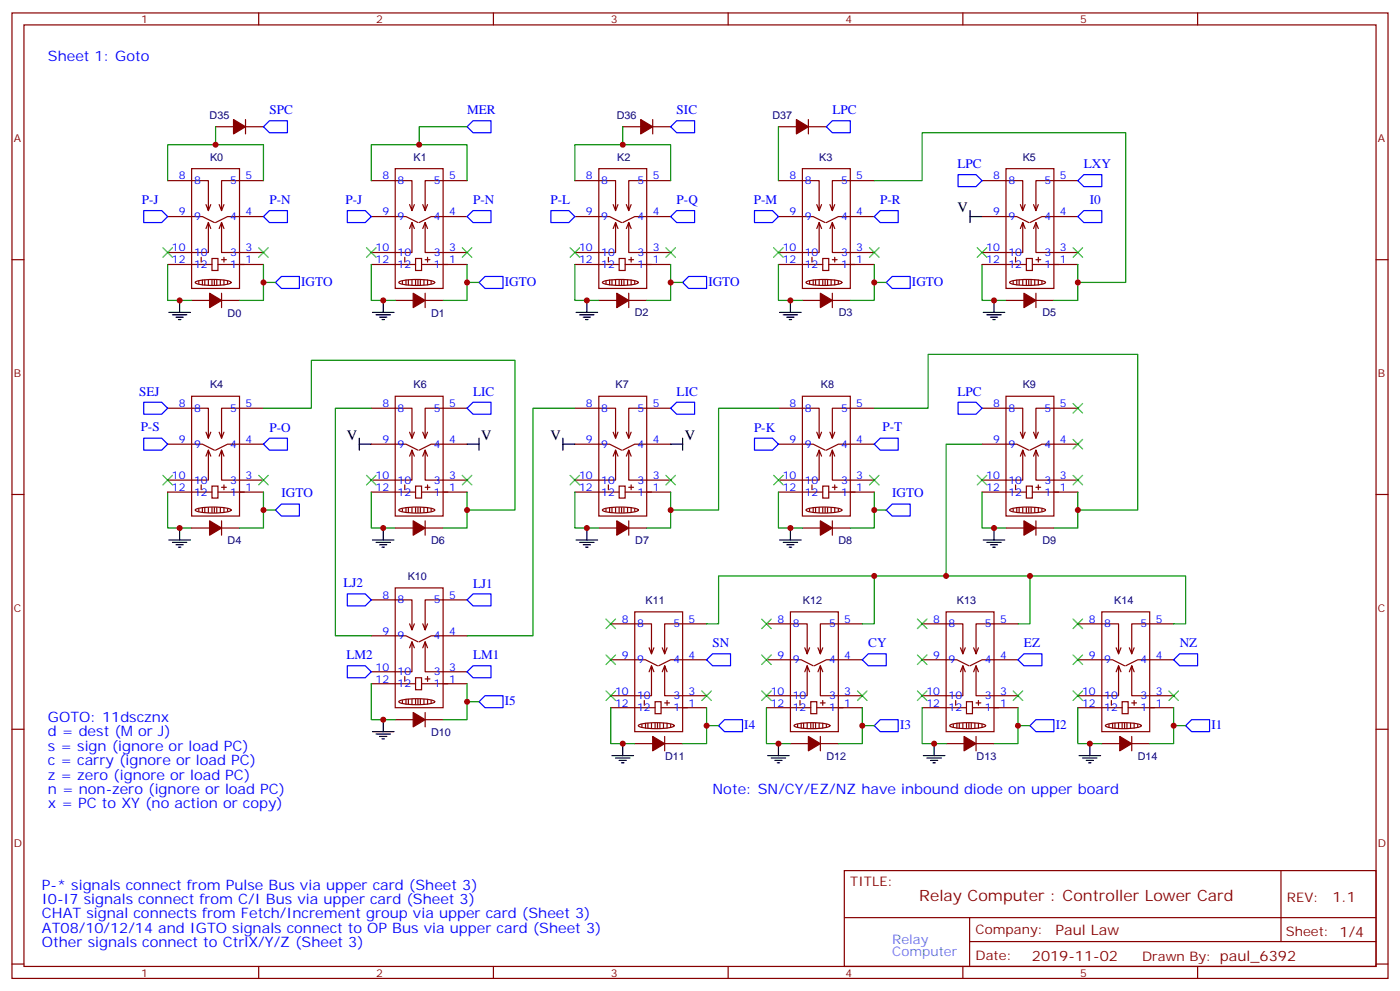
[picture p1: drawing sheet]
<svg xmlns="http://www.w3.org/2000/svg" width="412mm" height="292mm" viewBox="0 0 412 292" stroke-linecap="round" stroke-linejoin="round" font-family="sans-serif">
<g fill="none" stroke="#870000" stroke-width=".35">
<path d="M3.5 3.8h405.4v284.3h-405.4zM7.1 7.3h398.2v277.3h-398.2zM76.2 3.8v3.5M145.3 3.8v3.5M214.5 3.8v3.5M283.6 3.8v3.5M352.8 3.8v3.5M63.5 37.3h5.3M72.3 35.2v4.2M72.3 37.3h5.3M183.4 37.3h5.3M192.3 37.3h5.3"/>
<path d="M192.3 35.2v4.2M229.3 37.3h5.3M238.1 37.3h5.3M238.1 35.2v4.2M49.4 53.2h12v8.8l-.7-1.7M56.4 49.7h14.2v35.2h-14.2zM77.6 53.2h-12.3v8.8l-.7-1.7M109.4 53.2h12v8.8l-.8-1.7M116.4 49.7h14.1v35.2h-14.1zM137.6 53.2h-12.4v8.8l-.7-1.7M169.3 53.2h12v8.8l-.7-1.7M176.4 49.7h14.1v35.2h-14.1z"/>
<path d="M197.6 53.2h-12.4v8.8l-.7-1.7M229.3 53.2h12v8.8l-.7-1.7M236.4 49.7h14.1v35.2h-14.1zM257.5 53.2h-12.3v8.8l-.7-1.7M289.3 53.2h12v8.8l-.7-1.7M296.3 49.7h14.1v35.2h-14.1zM317.5 53.2h-12.3v8.8l-.8-1.7M3.5 76.5h3.6M49.4 63.8h10.2l3.5 1.7M49.4 77.9h13M59.3 75.8v1.4M61.4 65.5l-.7 1.8"/>
<path d="M62.1 67.3l-.7-1.8v8.9h-12M62.1 60.3l-.7 1.7M62.4 76.1h1.8v3.6h-1.8zM64.2 77.9h13.4M65.3 76.5h1.4M65.3 65.5l-.7 1.8M66 67.3l-.7-1.8v8.9h12.3M66 60.3l-.7 1.7M66 75.8v1.4M77.6 63.8h-10.6l-3.5 1.7M109.4 63.8h10.2l3.5 1.7M109.4 77.9h13"/>
<path d="M119.2 75.8v1.4M121.4 65.5l-.8 1.8M122.1 67.3l-.7-1.8v8.9h-12M122.1 60.3l-.7 1.7M122.4 76.1h1.8v3.6h-1.8zM124.2 77.9h13.4M125.2 76.5h1.4M125.2 65.5l-.7 1.8M125.9 67.3l-.7-1.8v8.9h12.4M125.9 60.3l-.7 1.7M125.9 75.8v1.4M137.6 63.8h-10.6l-3.5 1.7"/>
<path d="M169.3 63.8h10.3l3.5 1.7M169.3 77.9h13.1M179.2 75.8v1.4M181.3 65.5l-.7 1.8M182 67.3l-.7-1.8v8.9h-12M182 60.3l-.7 1.7M182.4 76.1h1.7v3.6h-1.7zM184.1 77.9h13.5M185.2 76.5h1.4M185.2 65.5l-.7 1.8M185.9 67.3l-.7-1.8v8.9h12.4M185.9 60.3l-.7 1.7"/>
<path d="M185.9 75.8v1.4M197.6 63.8h-10.6l-3.6 1.7M229.3 63.8h10.2l3.6 1.7M229.3 77.9h13.1M239.2 75.8v1.4M241.3 65.5l-.7 1.8M242 67.3l-.7-1.8v8.9h-12M242 60.3l-.7 1.7M242.4 76.1h1.7v3.6h-1.7zM244.1 77.9h13.4M245.2 76.5h1.4M245.2 65.5l-.7 1.8"/>
<path d="M245.9 67.3l-.7-1.8v8.9h12.3M245.9 60.3l-.7 1.7M245.9 75.8v1.4M257.5 63.8h-10.6l-3.5 1.7M289.3 63.8h10.2l3.5 1.7M289.3 77.9h13M299.2 75.8v1.4M301.3 65.5l-.7 1.8M302 67.3l-.7-1.8v8.9h-12M302 60.3l-.7 1.7M302.3 76.1h1.8v3.6h-1.8zM304.1 77.9h13.4"/>
<path d="M305.2 76.5h1.4M305.2 65.5l-.8 1.8M305.9 67.3l-.7-1.8v8.9h12.3M305.9 60.3l-.7 1.7M305.9 75.8v1.4M317.5 63.8h-10.6l-3.5 1.7M405.3 76.5h3.6M56.4 88.5h5.3M57.6 83a19.4 19.4 0 0 1 10.4 0l.1 .2a8.7 8.7 0 0 1-5.3 .9 8.7 8.7 0 0 1-5.3-.9zM58.6 82.8v.7M59.6 82.5v1.4M60.3 82.5v1.4"/>
<path d="M61.4 82.5v1.4M62.4 82.5v1.4M63.1 82.5v1.4M63.9 82.5v1.4M64.9 82.5v1.4M65.3 86.4v4.2M65.3 88.5h5.3M66 82.5v1.4M67 82.8v.7M116.4 88.5h5.3M117.6 83a19.4 19.4 0 0 1 10.4 0l.1 .2a8.7 8.7 0 0 1-5.3 .9 8.7 8.7 0 0 1-5.3-.9zM118.5 82.8v.7"/>
<path d="M119.6 82.5v1.4M120.3 82.5v1.4M121.4 82.5v1.4M122.4 82.5v1.4M123.1 82.5v1.4M123.8 82.5v1.4M124.9 82.5v1.4M125.2 88.5h5.3M125.2 86.4v4.2M125.9 82.5v1.4M127 82.8v.7M176.4 88.5h5.3"/>
<path d="M177.6 83a19.4 19.4 0 0 1 10.3 0l.1 .2a8.7 8.7 0 0 1-5.3 .9 8.7 8.7 0 0 1-5.3-.9zM178.5 82.8v.7M179.6 82.5v1.4M180.3 82.5v1.4M181.3 82.5v1.4M182.4 82.5v1.4M183.1 82.5v1.4M183.8 82.5v1.4M184.9 82.5v1.4M185.2 88.5h5.3M185.2 86.4v4.2M185.9 82.5v1.4"/>
<path d="M187 82.8v.7M236.4 88.5h5.3M237.5 83a19.4 19.4 0 0 1 10.4 0l.1 .2a8.7 8.7 0 0 1-5.3 .9 8.7 8.7 0 0 1-5.3-.9zM238.5 82.8v.7M239.5 82.5v1.4M240.2 82.5v1.4M241.3 82.5v1.4M242.4 82.5v1.4M243.1 82.5v1.4M243.8 82.5v1.4M244.8 82.5v1.4M245.2 88.5h5.3"/>
<path d="M245.2 86.4v4.2M245.9 82.5v1.4M246.9 82.8v.7M296.3 88.5h5.3M297.5 83a19.4 19.4 0 0 1 10.4 0l.1 .2a8.7 8.7 0 0 1-5.3 .9 8.7 8.7 0 0 1-5.3-.9zM298.4 82.8v.7M299.5 82.5v1.4M300.2 82.5v1.4M301.3 82.5v1.4M302.3 82.5v1.4M303 82.5v1.4M303.7 82.5v1.4"/>
<path d="M304.8 82.5v1.4M305.2 88.5h5.2M305.2 86.4v4.2M305.9 82.5v1.4M306.9 82.8v.7M56.4 116.7h14.2v35.3h-14.2zM116.4 116.7h14.1v35.3h-14.1zM176.4 116.7h14.1v35.3h-14.1zM236.4 116.7h14.1v35.3h-14.1zM296.3 116.7h14.1v35.3h-14.1zM49.4 130.8h10.2l3.5 1.8M49.4 120.2h12v8.8l-.7-1.7"/>
<path d="M61.4 132.6l-.7 1.7M62.1 134.3l-.7-1.7v8.8h-12M62.1 127.3l-.7 1.7M65.3 132.6l-.7 1.7M66 134.3l-.7-1.7v8.8h12.3M66 127.3l-.7 1.7M77.6 130.8h-10.6l-3.5 1.8M77.6 120.2h-12.3v8.8l-.7-1.7M109.4 130.8h10.2l3.5 1.8M109.4 120.2h12v8.8l-.8-1.7M121.4 132.6l-.8 1.7M122.1 134.3l-.7-1.7v8.8h-12"/>
<path d="M122.1 127.3l-.7 1.7M125.2 132.6l-.7 1.7M125.9 134.3l-.7-1.7v8.8h12.4M125.9 127.3l-.7 1.7M137.6 130.8h-10.6l-3.5 1.8M137.6 120.2h-12.4v8.8l-.7-1.7M169.3 130.8h10.3l3.5 1.8M169.3 120.2h12v8.8l-.7-1.7M181.3 132.6l-.7 1.7M182 134.3l-.7-1.7v8.8h-12M182 127.3l-.7 1.7M185.2 132.6l-.7 1.7"/>
<path d="M185.9 134.3l-.7-1.7v8.8h12.4M185.9 127.3l-.7 1.7M197.6 130.8h-10.6l-3.6 1.8M197.6 120.2h-12.4v8.8l-.7-1.7M229.3 130.8h10.2l3.6 1.8M229.3 120.2h12v8.8l-.7-1.7M241.3 132.6l-.7 1.7M242 134.3l-.7-1.7v8.8h-12M242 127.3l-.7 1.7M245.2 132.6l-.7 1.7M245.9 134.3l-.7-1.7v8.8h12.3M245.9 127.3l-.7 1.7"/>
<path d="M257.5 130.8h-10.6l-3.5 1.8M257.5 120.2h-12.3v8.8l-.7-1.7M289.3 130.8h10.2l3.5 1.8M289.3 120.2h12v8.8l-.7-1.7M301.3 132.6l-.7 1.7M302 134.3l-.7-1.7v8.8h-12M302 127.3l-.7 1.7M305.2 132.6l-.8 1.7M305.9 134.3l-.7-1.7v8.8h12.3M305.9 127.3l-.7 1.7M317.5 130.8h-10.6l-3.5 1.8M317.5 120.2h-12.3v8.8l-.8-1.7"/>
<path d="M3.5 145.6h3.6M49.4 144.9h13M56.4 155.5h5.3M57.6 150a19.4 19.4 0 0 1 10.4 0l.1 .2a8.7 8.7 0 0 1-5.3 .9 8.7 8.7 0 0 1-5.3-.9zM58.6 149.9v.7M59.3 142.8v1.4M59.6 149.5v1.4M60.3 149.5v1.4M61.4 149.5v1.4M62.4 143.2h1.8v3.5h-1.8zM62.4 149.5v1.4M63.1 149.5v1.4"/>
<path d="M63.9 149.5v1.4M64.2 144.9h13.4M64.9 149.5v1.4M65.3 153.4v4.2M65.3 155.5h5.3M65.3 143.5h1.4M66 142.8v1.4M66 149.5v1.4M67 149.9v.7M109.4 144.9h13M116.4 155.5h5.3M117.6 150a19.4 19.4 0 0 1 10.4 0l.1 .2a8.7 8.7 0 0 1-5.3 .9 8.7 8.7 0 0 1-5.3-.9z"/>
<path d="M118.5 149.9v.7M119.2 142.8v1.4M119.6 149.5v1.4M120.3 149.5v1.4M121.4 149.5v1.4M122.4 143.2h1.8v3.5h-1.8zM122.4 149.5v1.4M123.1 149.5v1.4M123.8 149.5v1.4M124.2 144.9h13.4M124.9 149.5v1.4M125.2 153.4v4.2"/>
<path d="M125.2 155.5h5.3M125.2 143.5h1.4M125.9 142.8v1.4M125.9 149.5v1.4M127 149.9v.7M169.3 144.9h13.1M176.4 155.5h5.3M177.6 150a19.4 19.4 0 0 1 10.3 0l.1 .2a8.7 8.7 0 0 1-5.3 .9 8.7 8.7 0 0 1-5.3-.9zM178.5 149.9v.7M179.2 142.8v1.4M179.6 149.5v1.4M180.3 149.5v1.4"/>
<path d="M181.3 149.5v1.4M182.4 143.2h1.7v3.5h-1.7zM182.4 149.5v1.4M183.1 149.5v1.4M183.8 149.5v1.4M184.1 144.9h13.5M184.9 149.5v1.4M185.2 153.4v4.2M185.2 155.5h5.3M185.2 143.5h1.4M185.9 142.8v1.4M185.9 149.5v1.4"/>
<path d="M187 149.9v.7M229.3 144.9h13.1M236.4 155.5h5.3M237.5 150a19.4 19.4 0 0 1 10.4 0l.1 .2a8.7 8.7 0 0 1-5.3 .9 8.7 8.7 0 0 1-5.3-.9zM238.5 149.9v.7M239.2 142.8v1.4M239.5 149.5v1.4M240.2 149.5v1.4M241.3 149.5v1.4M242.4 143.2h1.7v3.5h-1.7zM242.4 149.5v1.4M243.1 149.5v1.4"/>
<path d="M243.8 149.5v1.4M244.1 144.9h13.4M244.8 149.5v1.4M245.2 153.4v4.2M245.2 155.5h5.3M245.2 143.5h1.4M245.9 142.8v1.4M245.9 149.5v1.4M246.9 149.9v.7M289.3 144.9h13M296.3 155.5h5.3M297.5 150a19.4 19.4 0 0 1 10.4 0l.1 .2a8.7 8.7 0 0 1-5.3 .9 8.7 8.7 0 0 1-5.3-.9z"/>
<path d="M298.4 149.9v.7M299.2 142.8v1.4M299.5 149.5v1.4M300.2 149.5v1.4M301.3 149.5v1.4M302.3 143.2h1.8v3.5h-1.8zM302.3 149.5v1.4M303 149.5v1.4M303.7 149.5v1.4M304.1 144.9h13.4M304.8 149.5v1.4M305.2 153.4v4.2"/>
<path d="M305.2 155.5h5.2M305.2 143.5h1.4M305.9 142.8v1.4M305.9 149.5v1.4M306.9 149.9v.7M405.3 145.6h3.6M109.4 176.7h12v8.8l-.8-1.8M116.4 173.1h14.1v35.3h-14.1zM137.6 176.7h-12.4v8.8l-.7-1.8M109.4 187.3h10.2l3.5 1.7M119.2 199.2v1.5M121.4 189l-.8 1.8"/>
<path d="M122.1 190.8l-.7-1.8v8.8h-12M122.1 183.7l-.7 1.8M122.4 199.6h1.8v3.5h-1.8zM125.2 200h1.4M125.2 189l-.7 1.8M125.9 190.8l-.7-1.8v8.8h12.4M125.9 199.2v1.5M125.9 183.7l-.7 1.8M137.6 187.3h-10.6l-3.5 1.7M179.9 194.3h10.2l3.6 1.8M179.9 183.7h12v8.8l-.7-1.7M187 180.2h14.1v35.3h-14.1z"/>
<path d="M191.9 196.1l-.7 1.7M192.6 197.8l-.7-1.7v8.8h-12M192.6 190.8l-.7 1.7M195.8 196.1l-.7 1.7M196.5 197.8l-.7-1.7v8.8h12.3M196.5 190.8l-.7 1.7M208.1 194.3h-10.5l-3.6 1.8M208.1 183.7h-12.3v8.8l-.7-1.7M225.8 194.3h10.2l3.5 1.8M225.8 183.7h12v8.8l-.7-1.7M232.8 180.2h14.1v35.3h-14.1zM237.8 196.1l-.7 1.7"/>
<path d="M238.5 197.8l-.7-1.7v8.8h-12M238.5 190.8l-.7 1.7M241.7 196.1l-.8 1.7M242.4 197.8l-.7-1.7v8.8h12.3M242.4 190.8l-.7 1.7M254 194.3h-10.6l-3.5 1.8M254 183.7h-12.3v8.8l-.8-1.7M271.6 194.3h10.3l3.5 1.8M271.6 183.7h12v8.8l-.7-1.7M278.7 180.2h14.1v35.3h-14.1zM283.6 196.1l-.7 1.7M284.3 197.8l-.7-1.7v8.8h-12"/>
<path d="M284.3 190.8l-.7 1.7M287.5 196.1l-.7 1.7M288.2 197.8l-.7-1.7v8.8h12.4M288.2 190.8l-.7 1.7M299.9 194.3h-10.6l-3.5 1.8M299.9 183.7h-12.4v8.8l-.7-1.7M317.5 194.3h10.2l3.6 1.8M317.5 183.7h12v8.8l-.7-1.7M324.6 180.2h14.1v35.3h-14.1zM329.5 196.1l-.7 1.7M330.2 197.8l-.7-1.7v8.8h-12M330.2 190.8l-.7 1.7"/>
<path d="M333.4 196.1l-.7 1.7M334.1 197.8l-.7-1.7v8.8h12.3M334.1 190.8l-.7 1.7M345.7 194.3h-10.6l-3.5 1.8M345.7 183.7h-12.3v8.8l-.7-1.7M3.5 214.8h3.6M109.4 201.4h13M116.4 211.9h5.3M117.6 206.5a19.4 19.4 0 0 1 10.4 0l.1 .2a8.7 8.7 0 0 1-5.3 .8 8.7 8.7 0 0 1-5.3-.8zM118.5 206.3v.7M119.6 206v1.4M120.3 206v1.4"/>
<path d="M121.4 206v1.4M122.4 206v1.4M123.1 206v1.4M123.8 206v1.4M124.2 201.4h13.4M124.9 206v1.4M125.2 209.8v4.3M125.2 211.9h5.3M125.9 206v1.4M127 206.3v.7M179.9 208.4h13.1M187 219h5.3"/>
<path d="M188.1 213.5a19.4 19.4 0 0 1 10.4 0l.1 .2a8.7 8.7 0 0 1-5.3 .9 8.7 8.7 0 0 1-5.3-.9zM189.1 213.4v.7M189.8 206.3v1.4M190.1 213v1.4M190.9 213v1.4M191.9 213v1.4M193 206.7h1.7v3.5h-1.7zM193 213v1.4M193.7 213v1.4M194.4 213v1.4M194.7 208.4h13.4M195.4 213v1.4"/>
<path d="M195.8 207h1.4M195.8 216.9v4.2M195.8 219h5.3M196.5 206.3v1.4M196.5 213v1.4M197.6 213.4v.7M225.8 208.4h13M232.8 219h5.3M234 213.5a19.4 19.4 0 0 1 10.4 0l.1 .2a8.7 8.7 0 0 1-5.3 .9 8.7 8.7 0 0 1-5.3-.9zM234.9 213.4v.7M235.7 206.3v1.4M236 213v1.4"/>
<path d="M236.7 213v1.4M237.8 213v1.4M238.8 206.7h1.8v3.5h-1.8zM238.8 213v1.4M239.5 213v1.4M240.2 213v1.4M240.6 208.4h13.4M241.3 213v1.4M241.7 207h1.4M241.7 219h5.2M241.7 216.9v4.2M242.4 206.3v1.4"/>
<path d="M242.4 213v1.4M243.4 213.4v.7M271.6 208.4h13.1M278.7 219h5.3M279.9 213.5a19.4 19.4 0 0 1 10.3 0l.1 .2a8.7 8.7 0 0 1-5.3 .9 8.7 8.7 0 0 1-5.2-.9zM280.8 213.4v.7M281.5 206.3v1.4M281.9 213v1.4M282.6 213v1.4M283.6 213v1.4M284.7 206.7h1.8v3.5h-1.8zM284.7 213v1.4"/>
<path d="M285.4 213v1.4M286.1 213v1.4M286.5 208.4h13.4M287.2 213v1.4M287.5 207h1.4M287.5 219h5.3M287.5 216.9v4.2M288.2 206.3v1.4M288.2 213v1.4M289.3 213.4v.7M317.5 208.4h13.1M324.6 219h5.2"/>
<path d="M325.7 213.5a19.4 19.4 0 0 1 10.4 0l.1 .2a8.7 8.7 0 0 1-5.3 .9 8.7 8.7 0 0 1-5.3-.9zM326.7 213.4v.7M327.4 206.3v1.4M327.7 213v1.4M328.4 213v1.4M329.5 213v1.4M330.6 206.7h1.7v3.5h-1.7zM330.6 213v1.4M331.3 213v1.4M332 213v1.4M332.3 208.4h13.4M333 213v1.4"/>
<path d="M333.4 207h1.4M333.4 219h5.3M333.4 216.9v4.2M334.1 206.3v1.4M334.1 213v1.4M335.1 213.4v.7M405.3 214.8h3.6M248.7 256.4h156.6v28.2h-156.6zM377.3 256.4v20.9M248.7 270.2h156.5M285.6 277.3h119.6M285.6 270.2v14.2"/>
<path d="M3.5 283.9h3.6M76.2 284.6v3.5M145.3 284.6v3.5M214.5 284.6v3.5M283.6 284.6v3.5M352.8 284.6v3.5M405.3 283.9h3.6"/>
</g>
<g fill="#870000" stroke="#870000" stroke-width=".35">
<path d="M61.7 86.4l3.6 2.1-3.6 2.1z"/>
<path d="M121.7 86.4l3.5 2.1-3.5 2.1z"/>
<path d="M181.7 86.4l3.5 2.1-3.5 2.1z"/>
<path d="M241.7 86.4l3.5 2.1-3.5 2.1z"/>
<path d="M301.6 86.4l3.6 2.1-3.6 2.1z"/>
<path d="M61.7 153.4l3.6 2.1-3.6 2.1z"/>
<path d="M121.7 153.4l3.5 2.1-3.5 2.1z"/>
<path d="M181.7 153.4l3.5 2.1-3.5 2.1z"/>
<path d="M241.7 153.4l3.5 2.1-3.5 2.1z"/>
<path d="M301.6 153.4l3.6 2.1-3.6 2.1z"/>
<path d="M121.7 209.8l3.5 2.1-3.5 2.2z"/>
<path d="M192.3 216.9l3.5 2.1-3.5 2.1z"/>
<path d="M238.1 216.9l3.6 2.1-3.6 2.1z"/>
<path d="M284 216.9l3.5 2.1-3.5 2.1z"/>
<path d="M329.8 216.9l3.6 2.1-3.6 2.1z"/>
<path d="M68.8 35.2l3.5 2.1-3.5 2.1z"/>
<path d="M188.7 35.2l3.6 2.1-3.6 2.1z"/>
<path d="M234.6 35.2l3.5 2.1-3.5 2.1z"/>
</g>
<g fill="none" stroke="#000" stroke-width=".35">
<path d="M285.8 63.8h3.5M285.8 62v3.5M49.7 92h6.4M50.8 92.7h4.2M51.9 93.4h2.1M52.6 94.1h.7M52.9 88.5v3.5M109.7 92h6.4M110.8 92.7h4.2M111.8 93.4h2.1M112.5 94.1h.7M112.9 88.5v3.5"/>
<path d="M169.7 92h6.3M170.7 92.7h4.3M171.8 93.4h2.1M172.5 94.1h.7M172.9 88.5v3.5M229.7 92h6.3M230.7 92.7h4.2M231.8 93.4h2.1M232.5 94.1h.7M232.8 88.5v3.5M289.6 92h6.4M290.7 92.7h4.2"/>
<path d="M291.7 93.4h2.2M292.5 94.1h.7M292.8 88.5v3.5M105.8 130.8h3.6M105.8 129v3.6M137.6 130.8h3.5M141.1 129v3.6M165.8 130.8h3.5M165.8 129v3.6M197.6 130.8h3.5M201.1 129v3.6M49.7 159h6.4"/>
<path d="M50.8 159.7h4.2M52.9 155.5v3.5M109.7 159h6.4M110.8 159.7h4.2M112.9 155.5v3.5M169.7 159h6.3M170.7 159.7h4.3M172.9 155.5v3.5M229.7 159h6.3M230.7 159.7h4.2M232.8 155.5v3.5M289.6 159h6.4"/>
<path d="M290.7 159.7h4.2M292.8 155.5v3.5M51.9 160.4h2.1M52.6 161.1h.7M111.8 160.4h2.1M112.5 161.1h.7M171.8 160.4h2.1M172.5 161.1h.7M231.8 160.4h2.1M232.5 161.1h.7M291.7 160.4h2.2M292.5 161.1h.7"/>
<path d="M109.7 215.5h6.4M110.8 216.2h4.2M111.8 216.9h2.1M112.5 217.6h.7M112.9 211.9v3.6M183.4 219v3.5M229.3 219v3.5M275.2 219v3.5M321 219v3.5M180.3 222.5h6.3M181.3 223.2h4.3M182.4 223.9h2.1"/>
<path d="M183.1 224.6h.7M226.1 222.5h6.4M227.2 223.2h4.2M228.2 223.9h2.2M229 224.6h.7M272 222.5h6.3M273 223.2h4.3M274.1 223.9h2.1M274.8 224.6h.7M317.9 222.5h6.3M318.9 223.2h4.2M320 223.9h2.1"/>
<path d="M320.7 224.6h.7"/>
</g>
<g fill="none" stroke="#00f" stroke-width=".35">
<path d="M79.4 35.6h5.3v3.5h-5.3l-1.8-1.8zM139.3 35.6h5.3v3.5h-5.3l-1.7-1.8zM199.3 35.6h5.3v3.5h-5.3l-1.7-1.8zM243.4 37.3l1.8-1.7h5.3v3.5h-5.3zM282.2 51.4h5.3l1.8 1.8-1.8 1.8h-5.3zM317.5 53.2l1.8-1.8h5.3v3.6h-5.3zM42.3 62h5.3l1.8 1.8-1.8 1.7h-5.3zM77.6 63.8l1.8-1.8h5.3v3.5h-5.3zM102.3 62h5.3l1.8 1.8-1.8 1.7h-5.3zM137.6 63.8l1.7-1.8h5.3v3.5h-5.3zM162.3 62h5.3l1.7 1.8-1.7 1.7h-5.3zM197.6 63.8l1.7-1.8h5.3v3.5h-5.3z"/>
<path d="M222.2 62h5.3l1.8 1.8-1.8 1.7h-5.3zM257.5 63.8l1.8-1.8h5.3v3.5h-5.3zM317.5 63.8l1.8-1.8h5.3v3.5h-5.3zM81.1 83.2l1.8-1.8h5.3v3.5h-5.3zM141.1 83.2l1.8-1.8h5.3v3.5h-5.3zM201.1 83.2l1.7-1.8h5.3v3.5h-5.3zM261.1 83.2l1.7-1.8h5.3v3.5h-5.3zM42.3 118.5h5.3l1.8 1.7-1.8 1.8h-5.3zM282.2 118.5h5.3l1.8 1.7-1.8 1.8h-5.3zM42.3 129h5.3l1.8 1.8-1.8 1.8h-5.3zM77.6 130.8l1.8-1.8h5.3v3.6h-5.3zM137.6 120.2l1.7-1.7h5.3v3.5h-5.3z"/>
<path d="M197.6 120.2l1.7-1.7h5.3v3.5h-5.3zM222.2 129h5.3l1.8 1.8-1.8 1.8h-5.3zM259.3 129h5.3v3.6h-5.3l-1.8-1.8zM81.1 150.2l1.8-1.8h5.3v3.6h-5.3zM262.8 148.4h5.3v3.6h-5.3l-1.7-1.8zM102.3 174.9h5.3l1.8 1.8-1.8 1.7h-5.3zM137.6 176.7l1.7-1.8h5.3v3.5h-5.3zM102.3 196.1h5.3l1.8 1.7-1.8 1.8h-5.3zM137.6 197.8l1.7-1.7h5.3v3.5h-5.3zM208.1 194.3l1.8-1.8h5.3v3.6h-5.3zM254 194.3l1.8-1.8h5.3v3.6h-5.3zM299.9 194.3l1.7-1.8h5.3v3.6h-5.3z"/>
<path d="M345.7 194.3l1.8-1.8h5.3v3.6h-5.3zM141.1 206.7l1.8-1.8h5.3v3.5h-5.3zM211.7 213.7l1.7-1.8h5.3v3.6h-5.3zM257.5 213.7l1.8-1.8h5.3v3.6h-5.3zM303.4 213.7l1.8-1.8h5.2v3.6h-5.2zM349.2 213.7l1.8-1.8h5.3v3.6h-5.3z"/>
</g>
<g fill="none" stroke="#008700" stroke-width=".35">
<path d="M63.5 37.3v5.3M137.6 37.3h-14.1v5.3M183.4 37.3v5.3M229.3 37.3v15.9M49.4 53.2v-10.6h28.2v10.6M109.4 53.2v-10.6h28.2v10.6M169.3 53.2v-10.6h28.3v10.6M257.5 53.2h14.1v-14.1h60v44.1h-14.1M49.4 77.9v10.6h7M77.6 77.9v10.6h-7M109.4 77.9v10.6h7M137.6 77.9v10.6h-7.1"/>
<path d="M169.3 77.9v10.6h7.1M197.6 77.9v10.6h-7.1M229.3 77.9v10.6h7.1M257.5 77.9v10.6h-7M289.3 77.9v10.6h7M317.5 77.9v10.6h-7.1M77.6 83.2h3.5M137.6 83.2h3.5M197.6 83.2h3.5M257.5 83.2h3.6M77.6 120.2h14.1v-14.1h60v44.1h-14.1M109.4 120.2h-10.6v67.1h10.6"/>
<path d="M169.3 120.2h-12.3v67.1h-19.4M229.3 120.2h-17.6v30h-14.1v-5.3M257.5 120.2h15.9v-15.8h61.7v45.8h-17.6M289.3 130.8h-10.6v38.8h24.7v14.1h-3.5M49.4 144.9v10.6h7M77.6 144.9v10.6h-7M77.6 150.2h3.5M109.4 144.9v10.6h7M137.6 144.9v10.6h-7.1M169.3 144.9v10.6h7.1M197.6 150.2v5.3h-7.1M229.3 144.9v10.6h7.1"/>
<path d="M257.5 144.9v10.6h-7M257.5 150.2h3.6M289.3 144.9v10.6h7M317.5 144.9v10.6h-7.1M257.5 169.6h-45.8v14.1h-3.6M278.7 169.6h-21.2v14.1h-3.5M303.4 169.6h45.8v14.1h-3.5M109.4 201.4v10.5h7M137.6 201.4v10.5h-7.1M137.6 206.7h3.5M179.9 208.4v10.6h7.1M208.1 208.4v10.6h-7"/>
<path d="M208.1 213.7h3.6M225.8 208.4v10.6h7M254 208.4v10.6h-7.1M254 213.7h3.5M271.6 208.4v10.6h7.1M299.9 208.4v10.6h-7.1M299.9 213.7h3.5M317.5 208.4v10.6h7.1M345.7 208.4v10.6h-7M345.7 213.7h3.5"/>
</g>
<g fill="none" stroke="#3c3" stroke-width=".35">
<path d="M48 73l2.8 2.8M50.8 73l-2.8 2.8M76.2 73l2.8 2.8M79 73l-2.8 2.8M107.9 73l2.9 2.8M110.8 73l-2.9 2.8M136.2 73l2.8 2.8M139 73l-2.8 2.8M167.9 73l2.8 2.8M170.7 73l-2.8 2.8M196.1 73l2.9 2.8M199 73l-2.9 2.8"/>
<path d="M227.9 73l2.8 2.8M230.7 73l-2.8 2.8M256.1 73l2.8 2.8M258.9 73l-2.8 2.8M287.9 73l2.8 2.8M290.7 73l-2.8 2.8M316.1 73l2.8 2.8M318.9 73l-2.8 2.8M316.1 118.8l2.8 2.8M318.9 118.8l-2.8 2.8M48 140l2.8 2.8M50.8 140l-2.8 2.8"/>
<path d="M76.2 140l2.8 2.8M79 140l-2.8 2.8M107.9 140l2.9 2.8M110.8 140l-2.9 2.8M136.2 140l2.8 2.8M139 140l-2.8 2.8M167.9 140l2.8 2.8M170.7 140l-2.8 2.8M196.1 140l2.9 2.8M199 140l-2.9 2.8M227.9 140l2.8 2.8M230.7 140l-2.8 2.8"/>
<path d="M256.1 140l2.8 2.8M258.9 140l-2.8 2.8M287.9 140l2.8 2.8M290.7 140l-2.8 2.8M316.1 129.4l2.8 2.8M316.1 140l2.8 2.8M318.9 129.4l-2.8 2.8M318.9 140l-2.8 2.8M178.5 182.3l2.8 2.8M178.5 192.9l2.8 2.8M181.3 182.3l-2.8 2.8M181.3 192.9l-2.8 2.8"/>
<path d="M224.4 192.9l2.8 2.8M224.4 182.3l2.8 2.8M227.2 192.9l-2.8 2.8M227.2 182.3l-2.8 2.8M270.2 192.9l2.8 2.8M270.2 182.3l2.8 2.8M273 192.9l-2.8 2.8M273 182.3l-2.8 2.8M316.1 192.9l2.8 2.8M316.1 182.3l2.8 2.8M318.9 192.9l-2.8 2.8M318.9 182.3l-2.8 2.8"/>
<path d="M178.5 203.5l2.8 2.8M181.3 203.5l-2.8 2.8M206.7 203.5l2.8 2.8M209.5 203.5l-2.8 2.8M224.4 203.5l2.8 2.8M227.2 203.5l-2.8 2.8M252.6 203.5l2.8 2.8M255.4 203.5l-2.8 2.8M270.2 203.5l2.8 2.8M273 203.5l-2.8 2.8M298.4 203.5l2.9 2.8M301.3 203.5l-2.9 2.8"/>
<path d="M316.1 203.5l2.8 2.8M318.9 203.5l-2.8 2.8M344.3 203.5l2.8 2.8M347.1 203.5l-2.8 2.8"/>
</g>
<g fill="#c00">
<circle cx="257.5" cy="169.6" r=".88"/>
<circle cx="303.4" cy="169.6" r=".88"/>
<circle cx="345.7" cy="213.7" r=".88"/>
<circle cx="254" cy="213.7" r=".88"/>
<circle cx="137.6" cy="206.7" r=".88"/>
<circle cx="317.5" cy="150.2" r=".88"/>
<circle cx="197.6" cy="150.2" r=".88"/>
<circle cx="137.6" cy="150.2" r=".88"/>
<circle cx="317.5" cy="83.2" r=".88"/>
<circle cx="123.5" cy="42.6" r=".88"/>
<circle cx="77.6" cy="150.2" r=".88"/>
<circle cx="257.5" cy="83.2" r=".88"/>
<circle cx="137.6" cy="83.2" r=".88"/>
<circle cx="321" cy="219" r=".88"/>
<circle cx="112.9" cy="88.5" r=".88"/>
<circle cx="52.9" cy="88.5" r=".88"/>
<circle cx="229.3" cy="219" r=".88"/>
<circle cx="275.2" cy="219" r=".88"/>
<circle cx="232.8" cy="155.5" r=".88"/>
<circle cx="292.8" cy="155.5" r=".88"/>
<circle cx="52.9" cy="155.5" r=".88"/>
<circle cx="292.8" cy="88.5" r=".88"/>
<circle cx="232.8" cy="88.5" r=".88"/>
<circle cx="172.9" cy="88.5" r=".88"/>
<circle cx="172.9" cy="155.5" r=".88"/>
<circle cx="112.9" cy="155.5" r=".88"/>
<circle cx="183.4" cy="219" r=".88"/>
<circle cx="112.9" cy="211.9" r=".88"/>
<circle cx="77.6" cy="83.2" r=".88"/>
<circle cx="197.6" cy="83.2" r=".88"/>
<circle cx="63.5" cy="42.6" r=".88"/>
<circle cx="183.4" cy="42.6" r=".88"/>
<circle cx="208.1" cy="213.7" r=".88"/>
<circle cx="299.9" cy="213.7" r=".88"/>
<circle cx="278.7" cy="169.6" r=".88"/>
<circle cx="257.5" cy="150.2" r=".88"/>
</g>
<text font-size="4.6" fill="#800" x="270.8" y="265.4">Relay Computer : Controller Lower Card</text>
<g font-size="4.2" fill="#00f">
<text x="14.1" y="17.9">Sheet 1: Goto</text>
<text x="14.1" y="212.7">GOTO: 11dscznx</text>
<text x="14.1" y="216.9">d = dest (M or J)</text>
<text x="14.1" y="221.1">s = sign (ignore or load PC)</text>
<text x="14.1" y="225.4">c = carry (ignore or load PC)</text>
<text x="14.1" y="229.6">z = zero (ignore or load PC)</text>
<text x="14.1" y="233.8">n = non-zero (ignore or load PC)</text>
<text x="209.9" y="233.8">Note: SN/CY/EZ/NZ have inbound diode on upper board</text>
<text x="14.1" y="238.1">x = PC to XY (no action or copy)</text>
<text x="12.3" y="262">P-* signals connect from Pulse Bus via upper card (Sheet 3)</text>
<text x="12.3" y="266.2">I0-I7 signals connect from C/I Bus via upper card (Sheet 3)</text>
<text x="12.3" y="270.5">CHAT signal connects from Fetch/Increment group via upper card (Sheet 3)</text>
<text x="12.3" y="274.7">AT08/10/12/14 and IGTO signals connect to OP Bus via upper card (Sheet 3)</text>
<text x="12.3" y="278.9">Other signals connect to CtrlX/Y/Z (Sheet 3)</text>
</g>
<g font-size="4.2">
<text x="282.1" y="62.4">V</text>
<text x="102.2" y="129.5">V</text>
<text x="141.7" y="129.5">V</text>
<text x="162.1" y="129.5">V</text>
<text x="201.7" y="129.5">V</text>
</g>
<g font-size="4.2" fill="#800">
<text x="392.5" y="265.7">1.1</text>
<text x="310.9" y="275.2">Paul Law</text>
<text x="304" y="283">2019-11-02</text>
</g>
<g font-size="3.9" fill="#00f">
<text x="79.4" y="33.7">SPC</text>
<text x="137.6" y="33.7">MER</text>
<text x="199.3" y="33.7">SIC</text>
<text x="245.2" y="33.7">LPC</text>
<text x="282.1" y="49.6">LPC</text>
<text x="319.3" y="49.6">LXY</text>
<text x="41.8" y="60.1">P-J</text>
<text x="79.4" y="60.1">P-N</text>
<text x="101.8" y="60.1">P-J</text>
<text x="139.3" y="60.1">P-N</text>
<text x="162.1" y="60.1">P-L</text>
<text x="199.3" y="60.1">P-Q</text>
<text x="222.1" y="60.1">P-M</text>
<text x="259.3" y="60.1">P-R</text>
<text x="321" y="60.1">I0</text>
<text x="88.7" y="84.2">IGTO</text>
<text x="148.7" y="84.2">IGTO</text>
<text x="208.7" y="84.2">IGTO</text>
<text x="268.6" y="84.2">IGTO</text>
<text x="41" y="116.5">SEJ</text>
<text x="139.3" y="116.6">LIC</text>
<text x="199.3" y="116.6">LIC</text>
<text x="282.1" y="116.6">LPC</text>
<text x="41.4" y="127.1">P-S</text>
<text x="79.4" y="127.2">P-O</text>
<text x="222.1" y="127.2">P-K</text>
<text x="259.9" y="127.1">P-T</text>
<text x="82.9" y="146.5">IGTO</text>
<text x="262.8" y="146.5">IGTO</text>
<text x="101.1" y="172.9">LJ2</text>
<text x="139.3" y="173">LJ1</text>
<text x="209.9" y="190.7">SN</text>
<text x="255.8" y="190.7">CY</text>
<text x="301.6" y="190.7">EZ</text>
<text x="347.5" y="190.7">NZ</text>
<text x="102.1" y="194.2">LM2</text>
<text x="139.3" y="194.2">LM1</text>
<text x="148.7" y="207.7">I5</text>
<text x="219.3" y="214.8">I4</text>
<text x="265.1" y="214.8">I3</text>
<text x="311" y="214.8">I2</text>
<text x="356.8" y="214.8">I1</text>
</g>
<g font-size="3.9" fill="#800">
<text x="250.5" y="261">TITLE:</text>
<text x="379.1" y="265.7">REV:</text>
<text x="287.4" y="275.2">Company:</text>
<text x="378.7" y="275.8">Sheet: 1/4</text>
<text x="287.4" y="282.9">Date:</text>
<text x="336.4" y="282.9">Drawn By: paul_6392</text>
</g>
<g font-size="3.9" fill="#39c">
<text x="262.8" y="277.9">Relay</text>
<text x="262.8" y="281.4">Computer</text>
</g>
<g font-size="3.2" fill="#800">
<text x="41.6" y="6.8">1</text>
<text x="110.8" y="6.8">2</text>
<text x="179.9" y="6.8">3</text>
<text x="249.1" y="6.8">4</text>
<text x="318.2" y="6.8">5</text>
<text x="4.1" y="41.9">A</text>
<text x="405.9" y="41.9">A</text>
<text x="4.1" y="111.1">B</text>
<text x="405.9" y="111.1">B</text>
<text x="4.1" y="180.2">C</text>
<text x="405.9" y="180.2">C</text>
<text x="4.1" y="249.3">D</text>
<text x="405.9" y="249.3">D</text>
<text x="41.6" y="287.6">1</text>
<text x="110.8" y="287.6">2</text>
<text x="179.9" y="287.6">3</text>
<text x="249.1" y="287.6">4</text>
<text x="318.2" y="287.6">5</text>
</g>
<g font-size="3.2" fill="#000080">
<text x="61.7" y="35">D35</text>
<text x="181.7" y="35">D36</text>
<text x="227.5" y="35">D37</text>
<text x="61.9" y="47.4">K0</text>
<text x="121.9" y="47.4">K1</text>
<text x="181.8" y="47.3">K2</text>
<text x="241.3" y="47.3">K3</text>
<text x="301.3" y="47.3">K5</text>
<text x="67" y="93.2">D0</text>
<text x="127" y="93.2">D1</text>
<text x="187" y="93.2">D2</text>
<text x="247.1" y="93.2">D3</text>
<text x="307.1" y="93.2">D5</text>
<text x="61.9" y="114.3">K4</text>
<text x="121.9" y="114.3">K6</text>
<text x="181.3" y="114.3">K7</text>
<text x="241.8" y="114.3">K8</text>
<text x="301.3" y="114.3">K9</text>
<text x="67" y="160.2">D4</text>
<text x="127" y="160.2">D6</text>
<text x="187.1" y="160.2">D7</text>
<text x="246.9" y="160.2">D8</text>
<text x="307.1" y="160.2">D9</text>
<text x="120.1" y="170.8">K10</text>
<text x="190.1" y="177.8">K11</text>
<text x="236.5" y="177.8">K12</text>
<text x="281.9" y="177.8">K13</text>
<text x="328.2" y="177.8">K14</text>
<text x="127" y="216.7">D10</text>
<text x="195.9" y="223.7">D11</text>
<text x="243.4" y="223.7">D12</text>
<text x="287.7" y="223.7">D13</text>
<text x="335.1" y="223.7">D14</text>
</g>
<g font-size="3.2" fill="#00f">
<text x="52.7" y="52.8">8</text>
<text x="72.3" y="52.8">5</text>
<text x="112.6" y="52.8">8</text>
<text x="132.3" y="52.8">5</text>
<text x="172.6" y="52.8">8</text>
<text x="192.3" y="52.8">5</text>
<text x="232.6" y="52.8">8</text>
<text x="252.2" y="52.8">5</text>
<text x="292.6" y="52.8">8</text>
<text x="312.2" y="52.8">5</text>
<text x="57.1" y="54.3">8</text>
<text x="67.8" y="54.3">5</text>
<text x="117.1" y="54.3">8</text>
<text x="127.8" y="54.3">5</text>
<text x="177.1" y="54.3">8</text>
<text x="187.8" y="54.3">5</text>
<text x="237.1" y="54.3">8</text>
<text x="247.7" y="54.3">5</text>
<text x="297" y="54.3">8</text>
<text x="307.7" y="54.3">5</text>
<text x="52.7" y="63.4">9</text>
<text x="57.1" y="64.8">9</text>
<text x="67.8" y="64.8">4</text>
<text x="72.3" y="63.4">4</text>
<text x="112.6" y="63.4">9</text>
<text x="117.1" y="64.8">9</text>
<text x="127.8" y="64.8">4</text>
<text x="132.3" y="63.4">4</text>
<text x="172.6" y="63.4">9</text>
<text x="177.1" y="64.8">9</text>
<text x="187.8" y="64.8">4</text>
<text x="192.3" y="63.4">4</text>
<text x="232.6" y="63.4">9</text>
<text x="237.1" y="64.8">9</text>
<text x="247.7" y="64.8">4</text>
<text x="252.2" y="63.4">4</text>
<text x="292.6" y="63.4">9</text>
<text x="297" y="64.8">9</text>
<text x="307.7" y="64.8">4</text>
<text x="312.2" y="63.4">4</text>
<text x="50.6" y="77.5">12</text>
<text x="50.6" y="74">10</text>
<text x="57.1" y="75.4">10</text>
<text x="67.8" y="75.4">3</text>
<text x="72.3" y="74">3</text>
<text x="72.3" y="77.5">1</text>
<text x="110.6" y="77.5">12</text>
<text x="110.6" y="74">10</text>
<text x="117.1" y="75.4">10</text>
<text x="127.8" y="75.4">3</text>
<text x="132.3" y="74">3</text>
<text x="132.3" y="77.5">1</text>
<text x="170.6" y="77.5">12</text>
<text x="170.6" y="74">10</text>
<text x="177.1" y="75.4">10</text>
<text x="187.8" y="75.4">3</text>
<text x="192.3" y="74">3</text>
<text x="192.3" y="77.5">1</text>
<text x="230.6" y="77.5">12</text>
<text x="230.6" y="74">10</text>
<text x="237.1" y="75.4">10</text>
<text x="247.7" y="75.4">3</text>
<text x="252.2" y="74">3</text>
<text x="252.2" y="77.5">1</text>
<text x="290.5" y="77.5">12</text>
<text x="290.5" y="74">10</text>
<text x="297" y="75.4">10</text>
<text x="307.7" y="75.4">3</text>
<text x="312.2" y="74">3</text>
<text x="312.2" y="77.5">1</text>
<text x="57.1" y="79">12</text>
<text x="67.8" y="79">1</text>
<text x="117.1" y="79">12</text>
<text x="127.8" y="79">1</text>
<text x="177.1" y="79">12</text>
<text x="187.8" y="79">1</text>
<text x="237.1" y="79">12</text>
<text x="247.7" y="79">1</text>
<text x="297" y="79">12</text>
<text x="307.7" y="79">1</text>
<text x="52.7" y="119.9">8</text>
<text x="72.3" y="119.9">5</text>
<text x="112.6" y="119.9">8</text>
<text x="132.3" y="119.9">5</text>
<text x="172.6" y="119.9">8</text>
<text x="192.3" y="119.9">5</text>
<text x="232.6" y="119.9">8</text>
<text x="252.2" y="119.9">5</text>
<text x="292.6" y="119.9">8</text>
<text x="312.2" y="119.9">5</text>
<text x="57.1" y="121.3">8</text>
<text x="67.8" y="121.3">5</text>
<text x="117.1" y="121.3">8</text>
<text x="127.8" y="121.3">5</text>
<text x="177.1" y="121.3">8</text>
<text x="187.8" y="121.3">5</text>
<text x="237.1" y="121.3">8</text>
<text x="247.7" y="121.3">5</text>
<text x="297" y="121.3">8</text>
<text x="307.7" y="121.3">5</text>
<text x="52.7" y="130.5">9</text>
<text x="57.1" y="131.9">9</text>
<text x="67.8" y="131.9">4</text>
<text x="72.3" y="130.5">4</text>
<text x="112.6" y="130.5">9</text>
<text x="117.1" y="131.9">9</text>
<text x="127.8" y="131.9">4</text>
<text x="132.3" y="130.5">4</text>
<text x="172.6" y="130.5">9</text>
<text x="177.1" y="131.9">9</text>
<text x="187.8" y="131.9">4</text>
<text x="192.3" y="130.5">4</text>
<text x="232.6" y="130.5">9</text>
<text x="237.1" y="131.9">9</text>
<text x="247.7" y="131.9">4</text>
<text x="252.2" y="130.5">4</text>
<text x="292.6" y="130.5">9</text>
<text x="297" y="131.9">9</text>
<text x="307.7" y="131.9">4</text>
<text x="312.2" y="130.5">4</text>
<text x="50.6" y="141">10</text>
<text x="57.1" y="142.5">10</text>
<text x="67.8" y="142.5">3</text>
<text x="72.3" y="141">3</text>
<text x="110.6" y="141">10</text>
<text x="117.1" y="142.5">10</text>
<text x="127.8" y="142.5">3</text>
<text x="132.3" y="141">3</text>
<text x="170.6" y="141">10</text>
<text x="177.1" y="142.5">10</text>
<text x="187.8" y="142.5">3</text>
<text x="192.3" y="141">3</text>
<text x="230.6" y="141">10</text>
<text x="237.1" y="142.5">10</text>
<text x="247.7" y="142.5">3</text>
<text x="252.2" y="141">3</text>
<text x="290.5" y="141">10</text>
<text x="297" y="142.5">10</text>
<text x="307.7" y="142.5">3</text>
<text x="312.2" y="141">3</text>
<text x="50.6" y="144.6">12</text>
<text x="57.1" y="146">12</text>
<text x="67.8" y="146">1</text>
<text x="72.3" y="144.6">1</text>
<text x="110.6" y="144.6">12</text>
<text x="117.1" y="146">12</text>
<text x="127.8" y="146">1</text>
<text x="132.3" y="144.6">1</text>
<text x="170.6" y="144.6">12</text>
<text x="177.1" y="146">12</text>
<text x="187.8" y="146">1</text>
<text x="192.3" y="144.6">1</text>
<text x="230.6" y="144.6">12</text>
<text x="237.1" y="146">12</text>
<text x="247.7" y="146">1</text>
<text x="252.2" y="144.6">1</text>
<text x="290.5" y="144.6">12</text>
<text x="297" y="146">12</text>
<text x="307.7" y="146">1</text>
<text x="312.2" y="144.6">1</text>
<text x="112.6" y="176.3">8</text>
<text x="117.1" y="177.7">8</text>
<text x="127.8" y="177.7">5</text>
<text x="132.3" y="176.3">5</text>
<text x="183.2" y="183.4">8</text>
<text x="187.7" y="184.8">8</text>
<text x="198.4" y="184.8">5</text>
<text x="202.8" y="183.4">5</text>
<text x="229.1" y="183.4">8</text>
<text x="233.5" y="184.8">8</text>
<text x="244.2" y="184.8">5</text>
<text x="248.7" y="183.4">5</text>
<text x="274.9" y="183.4">8</text>
<text x="279.4" y="184.8">8</text>
<text x="290.1" y="184.8">5</text>
<text x="294.6" y="183.4">5</text>
<text x="320.8" y="183.4">8</text>
<text x="325.3" y="184.8">8</text>
<text x="335.9" y="184.8">5</text>
<text x="340.4" y="183.4">5</text>
<text x="112.6" y="186.9">9</text>
<text x="117.1" y="188.3">9</text>
<text x="127.8" y="188.3">4</text>
<text x="132.3" y="186.9">4</text>
<text x="110.6" y="197.5">10</text>
<text x="132.3" y="197.5">3</text>
<text x="183.2" y="194">9</text>
<text x="187.7" y="195.4">9</text>
<text x="198.4" y="195.4">4</text>
<text x="202.8" y="194">4</text>
<text x="229.1" y="194">9</text>
<text x="233.5" y="195.4">9</text>
<text x="244.2" y="195.4">4</text>
<text x="248.7" y="194">4</text>
<text x="274.9" y="194">9</text>
<text x="279.4" y="195.4">9</text>
<text x="290.1" y="195.4">4</text>
<text x="294.6" y="194">4</text>
<text x="320.8" y="194">9</text>
<text x="325.3" y="195.4">9</text>
<text x="335.9" y="195.4">4</text>
<text x="340.4" y="194">4</text>
<text x="110.6" y="201">12</text>
<text x="117.1" y="202.4">12</text>
<text x="117.1" y="198.9">10</text>
<text x="127.8" y="198.9">3</text>
<text x="127.8" y="202.4">1</text>
<text x="132.3" y="201">1</text>
<text x="181.2" y="208.1">12</text>
<text x="181.2" y="204.5">10</text>
<text x="187.7" y="209.5">12</text>
<text x="187.7" y="206">10</text>
<text x="198.4" y="206">3</text>
<text x="198.4" y="209.5">1</text>
<text x="202.8" y="204.5">3</text>
<text x="202.8" y="208.1">1</text>
<text x="227" y="208.1">12</text>
<text x="227" y="204.5">10</text>
<text x="233.5" y="209.5">12</text>
<text x="233.5" y="206">10</text>
<text x="244.2" y="206">3</text>
<text x="244.2" y="209.5">1</text>
<text x="248.7" y="204.5">3</text>
<text x="248.7" y="208.1">1</text>
<text x="272.9" y="208.1">12</text>
<text x="272.9" y="204.5">10</text>
<text x="279.4" y="209.5">12</text>
<text x="279.4" y="206">10</text>
<text x="290.1" y="206">3</text>
<text x="290.1" y="209.5">1</text>
<text x="294.6" y="204.5">3</text>
<text x="294.6" y="208.1">1</text>
<text x="318.8" y="208.1">12</text>
<text x="318.8" y="204.5">10</text>
<text x="325.3" y="209.5">12</text>
<text x="325.3" y="206">10</text>
<text x="335.9" y="206">3</text>
<text x="335.9" y="209.5">1</text>
<text x="340.4" y="204.5">3</text>
<text x="340.4" y="208.1">1</text>
</g>
</svg>
